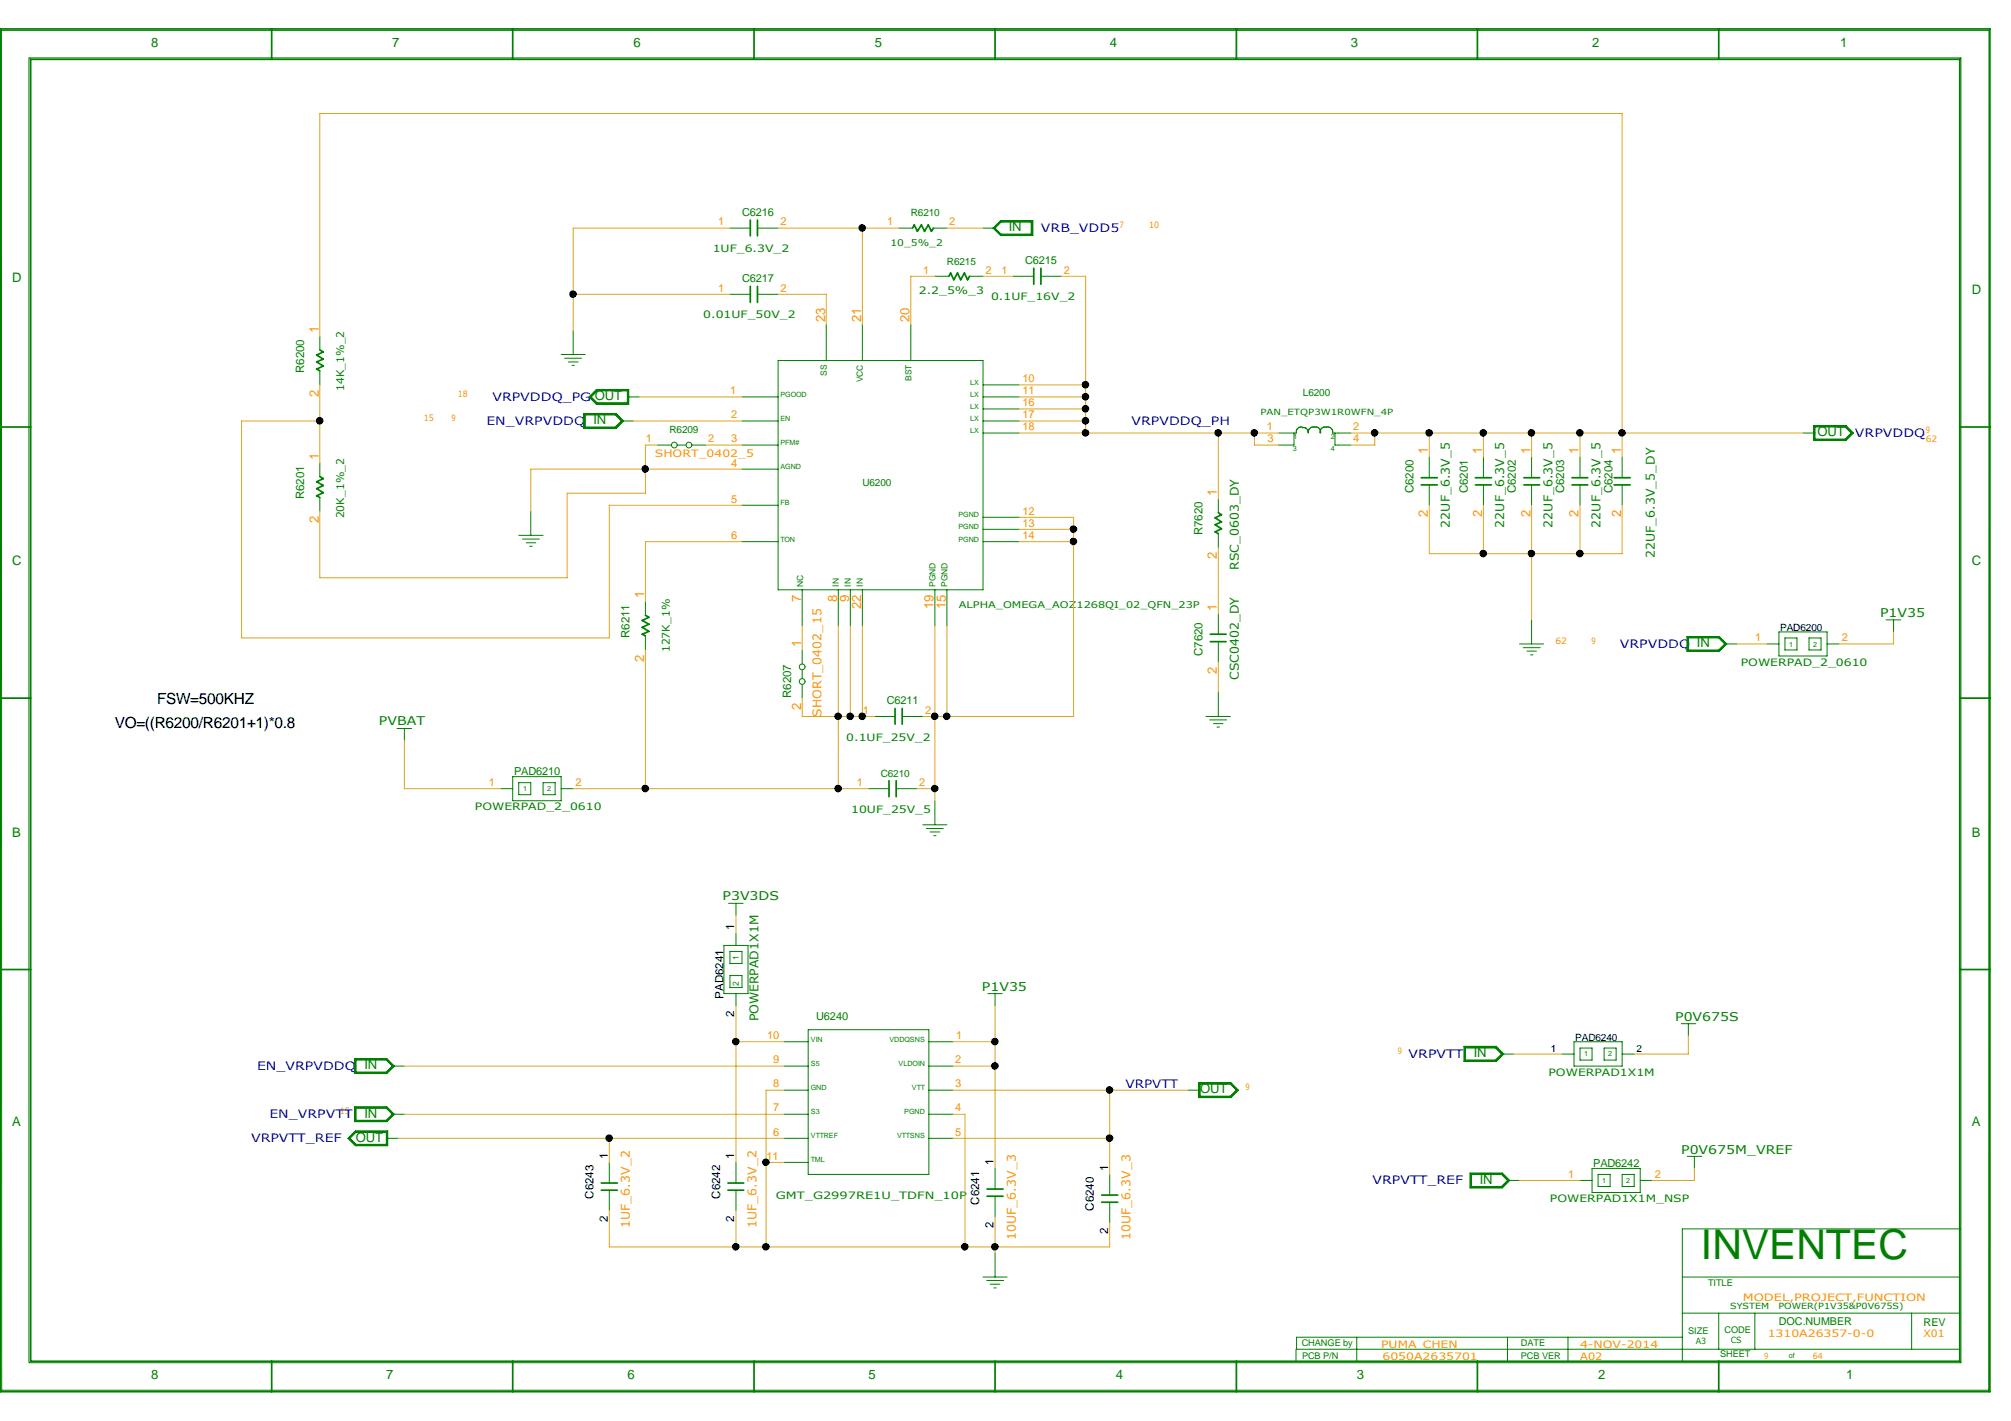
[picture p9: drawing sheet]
<svg xmlns="http://www.w3.org/2000/svg" width="297mm" height="210mm" viewBox="0 0 297 210" stroke-linecap="round" stroke-linejoin="round" font-family="sans-serif">
<g fill="none" stroke="#008000" stroke-width=".25">
<path d="M0 4.3h293.9v201.3h-293.9zM40.1 4.3v4.5M75.7 4.3v4.5M111.4 4.3v4.5M147 4.3v4.5M182.6 4.3v4.5M218.2 4.3v4.5M253.9 4.3v4.5M289.5 8.8h-285v192.3h285M289.5 8.7v192.4M110.8 32.5v2.3M111.9 32.5v2.3"/>
<path d="M134.8 33.7l.2-.5 .5 1 .6-1 .5 1 .5-1 .5 1 .3-.5M152.7 39.6v2.4M153.8 39.6v2.4M47.2 51.7l.5 .3-.9 .5 .9 .5-.9 .5 .9 .6-.9 .4 .4 .3M110.8 42.3v2.4M111.9 42.3v2.4M140.2 40.8l.2-.5 .5 1 .5-1 .5 1 .5-1 .5 1 .3-.5M0 63.1h4.5M47.2 70.4l.5 .3-.9 .5 .9 .5-.9 .5 .9 .6-.9 .4 .4 .3M180 75.7l.4 .3-.9 .5 .9 .6-.9 .4 .9 .6-.9 .5 .5 .2M209.9 70.6h2.4M209.9 71.6h2.4"/>
<path d="M217.9 70.6h2.4M217.9 71.6h2.4M225.1 70.6h2.3M225.1 71.6h2.3M232.2 70.6h2.3M232.2 71.6h2.3M238.4 70.6h2.4M238.4 71.6h2.4M289.5 63.1h4.4M95.3 90.9l.5 .3-.9 .5 .9 .5-.9 .5 .9 .6-.9 .4 .4 .2M178.8 93.7h2.3M178.8 94.8h2.3"/>
<path d="M0 103.1h4.5M131.3 115.3v2.4M132.2 104.6v2.4M132.4 115.3v2.4M133.3 104.6v2.4M289.5 103.1h4.4M0 143.2h4.5M289.5 143.2h4.4M88.8 174.8h2.4M88.8 175.8h2.4M107.5 174.8h2.4M107.5 175.8h2.4"/>
<path d="M145.8 175.6h2.4M145.8 176.7h2.4M162.7 176.5h2.4M162.7 177.6h2.4M40.1 201.1v4.5M75.7 201.1v4.5M111.4 201.1v4.5M147 201.1v4.5M182.6 201.1v4.5M218.2 201.1v4.5M253.9 201.1v4.5"/>
</g>
<g fill="none" stroke="#008000" stroke-width=".15">
<path d="M.2 4.4l.1 201M.3 4.5h293.4M4.3 8.6v192.7M4.3 8.6h285.3v192.7h-285.3M293.8 4.5l-.1 200.9h-293.4M107.8 33.7h3M111.9 33.7h3M132.8 33.7h2M137.9 33.7h2M145.2 33.7h1.8M147.8 32.6h4.8v2.2h-4.8l-1.1-1.1zM147.8 32.7h4.6v1.9h-4.6l-.9-.9z"/>
<path d="M147.8 32.6h4.7v2.1h-4.7l-1-1zM147.9 32.8h4.4v1.8h-4.4l-.9-.9zM47.2 49.7v2M47.2 54.8v2.1M82.9 52.4h3.5M83.4 52.9h2.5M83.9 53.5h1.5M84.5 54h.3M84.7 48.8v3.6M87 58.6l1.1-1.1h4.8v2.2h-4.8zM87.2 58.6l1-.9h4.5v1.9h-4.5zM87.3 58.6l.9-.9h4.5v1.8h-4.5z"/>
<path d="M88.1 57.6h4.7v2h-4.7l-1-1zM92.7 58.6h1.7M107.8 43.5h3M109.6 58.6h5.3M111.9 43.5h3M114.9 53.3h30.3v33.8h-30.3zM122 47.9v5.4M127.4 47.9v5.4M134.5 47.9v5.4M138.1 40.8h2.1M143.2 40.8h2M145.2 56.9h5.3"/>
<path d="M145.2 58.6h5.3M149.6 40.8h3.1M153.8 40.8h3M47.2 68.4v2M47.2 73.5v2M76.6 79.1h3.6M77.2 79.6h2.5M78.4 75.5v3.6M86.2 61.1h4.8l1.1 1.1-1.1 1.1h-4.8zM86.3 61.1h4.7l1 1.1-1 1h-4.7zM86.4 61.2h4.5l1 1-1 1h-4.5zM86.4 61.3h4.5l.9 .9-.9 .9h-4.5z"/>
<path d="M91.8 62.2h1.8M97.1 65.7h2.1M100.1 65.7h1.2M102.2 65.7h2.1M109.6 62.2h5.3M109.6 69.3h5.3M109.6 65.7h5.3M109.6 74.6h5.3M145.2 76.4h5.3M145.2 78.2h5.3M145.2 62.2h5.3M145.2 64h5.3"/>
<path d="M145.2 60.4h5.3M180 73.7v2M180 78.8v2.1M191.1 64v1.7h-2.3M191.5 63.8v.2h-2.7M191.7 63.3l-.2 .5M192.2 63.1l-.5 .1M192.2 63.1h.2M192.6 63.2h-.2M192.6 63.2l.4 .1M193 63.4l.2 .4M193.2 63.8v.1"/>
<path d="M193.2 63.8v.2M193.5 63.3l-.3 .5M194 63.1l-.5 .1M194 63.1h.1M194.3 63.1h-.2M194.4 63.1l.5 .2M194.7 63.2h.1M194.9 63.3l.1 .2M194.9 63.4h.1M195 63.8v.2M195 63.6l.1 .2M195 63.5v.1"/>
<path d="M195 63.6v.2M195.1 63.8v.2M195.2 63.3l-.2 .2M195.7 63.1l-.5 .1M195.7 63.1h.4M196.2 63.1l.4 .2M196.5 63.2h.1M196.7 63.3l.1 .5M196.7 63.4h.1M196.8 64h.9M196.8 63.8v.2M197.2 64v1.7h.5"/>
<path d="M197.7 64h1.8M197.7 65.7h1.8M211.1 67.5v3.1M211.1 71.6v3M219.1 67.5v3.1M219.1 71.6v3M226.2 67.5v3.1M226.2 71.6v3M233.4 67.5v3.1M233.4 71.6v3M239.6 67.5v3.1M239.6 71.6v3"/>
<path d="M266.3 64h1.8M267.9 62.9h4.8l1.1 1.1-1.1 1.1h-4.8zM268 62.9h4.6l1 1.1-1 1h-4.6zM268 63h4.6l1 1-1 .9h-4.6zM268.1 63.1h4.4l.9 .9-.9 .9h-4.4zM77.7 80.2h1.4M78.2 80.7h.4M95.3 88.9v2M95.3 93.9v2.1M109.6 80h5.3M118.5 87.1v5.4M118.5 96v2.1"/>
<path d="M118.5 99v1.2M123.8 87.1v5.4M125.6 87.1v5.4M127.4 87.1v5.4M138.1 87.1v5.4M139.9 87.1v5.4M145.2 80h5.3M180 90.7v3M180 94.8v3M224.4 95.1h3.6M225 95.7h2.5M225.5 96.2h1.4"/>
<path d="M226.1 96.7h.3M226.2 91.6v3.5M249.2 94h4.8l1.1 1.1-1.1 1.1h-4.8zM249.3 94.1h4.6l1.1 1-1.1 1.1h-4.6zM249.3 94.1h4.6l.9 1-.9 1h-4.6zM249.4 94.2h4.5l.9 .9-.9 .9h-4.5zM254.8 95.1h1.7M261 95.1h1.8M262.8 93.3h7.1v3.6h-7.1zM263.6 94.2h1.8v1.8h-1.8zM267.2 94.2h1.8v1.8h-1.8zM269.9 95.1h1.7"/>
<path d="M278.6 91.6h2.2M279.7 91.6v1.7M58.6 107.6h2.2M59.7 107.6v1.8M74 116.5h1.7M75.7 114.7h7.2v3.6h-7.2zM76.6 115.6h1.8v1.8h-1.8zM80.2 115.6h1.8v1.8h-1.8zM82.9 116.5h1.8M118.5 101.1v2M128.3 116.5h3M129.2 105.8h3"/>
<path d="M132.4 116.5h3M133.3 105.8h3M138.1 118.3v3.5M178.1 105.8h3.6M178.7 106.3h2.5M179.2 106.9h1.4M179.7 107.4h.4M180 102.2v3.6M106.9 139.7h3.6v7.1h-3.6zM107.6 133.4h2.2M108.7 133.4v1.8M108.7 137.9v1.8"/>
<path d="M136.3 121.8h3.6M136.8 122.4h2.5M137.4 122.9h1.4M137.9 123.4h.4M52.4 156.4h4.7l1.1 1.1-1.1 1.1h-4.7zM52.4 156.4h4.7l1.1 1.1-1.1 1h-4.7zM52.5 156.5h4.6l.9 1-.9 .9h-4.6zM52.6 156.6h4.5l.9 .9-.9 .9h-4.5zM58 157.5h1.7M107.8 140.5h1.8v1.8h-1.8zM107.8 144.1h1.8v1.8h-1.8zM108.7 146.8v1.7"/>
<path d="M115.8 157.5h3.6M115.8 153.9h3.6M119.4 152.1h17.8v21.4h-17.8zM137.2 157.5h3.6M137.2 153.9h3.6M145.9 146.8h2.1M147 146.8v1.7M177 159.9h4.8l1.1 1.1-1.1 1.1h-4.8zM177.1 160h4.7l1 1-1 1.1h-4.7zM216.2 154.6h4.8l1.1 1.1-1.1 1.1h-4.8zM216.3 154.6h4.7l1 1.1-1 1h-4.7zM216.4 154.7h4.5l1 1-1 .9h-4.5z"/>
<path d="M216.4 154.8h4.5l.9 .9-.9 .9h-4.5zM221.8 155.7h1.8M230.7 155.7h1.8M232.5 153.9h7.1v3.6h-7.1zM233.4 154.8h1.8v1.8h-1.8zM236.9 154.8h1.8v1.8h-1.8zM239.6 155.7h1.8M248.3 151.2h2.2M249.4 151.2v1.8M51.5 168.1l1-1h4.7v2.1h-4.7zM51.7 168.1l.9-.8h4.5v1.7h-4.5zM52.4 163.5h4.7l1.1 1.1-1.1 1.1h-4.7z"/>
<path d="M52.4 163.6h4.7l1.1 1-1.1 1h-4.7zM52.5 167h4.8v2.2h-4.8l-1.1-1.1zM52.5 163.6h4.6l.9 1-.9 1h-4.6zM52.6 167.2h4.5v1.9h-4.5l-1-1zM52.6 163.7h4.5l.9 .9-.9 .9h-4.5zM57.1 168.1h1.7M58 164.6h1.7M90 171.7v3.1M90 175.8v3M108.7 171.7v3.1M108.7 175.8v3M115.8 168.1h3.6"/>
<path d="M115.8 164.6h3.6M115.8 161h3.6M115.8 171.7h3.6M137.2 168.1h3.6M137.2 164.6h3.6M137.2 161h3.6M147 172.6v3M147 176.7v3M163.9 173.5v3M163.9 177.6v3M175.5 161h1.7M177.2 160.1h4.5l1 .9-1 1h-4.5z"/>
<path d="M177.2 160.1h4.5l.9 .9-.9 .9h-4.5zM217.1 173.3h4.8l1.1 1.1-1.1 1.1h-4.8zM217.2 173.4h4.7l1 1-1 1h-4.7zM217.3 173.4h4.5l1 1-1 .9h-4.5zM217.3 173.5h4.5l.9 .9-.9 .9h-4.5zM222.7 174.4h1.7M233.4 174.4h1.8M235.2 172.6h7.1v3.5h-7.1zM236 173.5h1.8v1.8h-1.8zM239.6 173.5h1.8v1.8h-1.8zM242.3 174.4h1.7M249.2 170.8h2.2"/>
<path d="M250.3 170.8v1.8M145.2 188.6h3.6M145.8 189.1h2.4M146.3 189.7h1.4M146.8 190.2h.3M147 185.1v3.5M191.4 199.3v1.8M200.4 197.5v3.6M222.7 197.5v3.6M231.6 197.5v3.6M248.5 197.5h-57v1.8h98M248.5 188.6h41"/>
<path d="M248.5 181.5v19.6M248.5 194h41M248.6 181.5h41M253.9 194v5.3M259.2 194v5.3M282.4 194v5.3"/>
<circle cx="99.6" cy="65.7" r=".43"/>
<circle cx="101.8" cy="65.7" r=".43"/>
<circle cx="118.5" cy="98.5" r=".43"/>
<circle cx="118.5" cy="100.7" r=".43"/>
</g>
<g fill="none" stroke="#daa520" stroke-width=".15">
<path d="M107.8 33.7h-23.1v15.1M114.9 33.7h17.9M127.4 33.7v14.2M139.9 33.7h5.3M47.2 49.7v-32.9h192.4v50.7M47.2 56.9v11.5M84.7 43.5h23.1M94.4 58.6h15.2M114.9 43.5h7.1v4.4M138.1 40.8h-3.6v7.1M145.2 40.8h4.4M150.5 58.6h9.9"/>
<path d="M150.5 56.9h9.9M156.8 40.8h3.6v23.2M47.2 62.2h-11.5v32h54.3v-19.6h19.6M93.6 62.2h16M97.1 65.7h-1.8v7.2h-11.5v12.4h-36.6v-9.8M104.3 65.7h5.3M109.6 69.3h-31.2v6.2M150.5 76.4h8.1v29.4h-22.3M150.5 78.2h8.1M150.5 62.2h9.9M150.5 64h38.3M150.5 60.4h9.9"/>
<path d="M180 64v9.7M185.3 64v1.7h3.5M199.5 64h66.8M203.1 64v1.7h-3.6M211.1 74.6v7.2h28.5v-7.2M211.1 64v3.5M219.1 64v3.5M219.1 74.6v7.2M226.2 64v3.5M226.2 74.6v17M233.4 64v3.5M233.4 74.6v7.2"/>
<path d="M95.3 96v20.5M109.6 80h-14.3v8.9M118.5 92.5v3.5M123.8 92.5v24M125.6 92.5v13.3M127.4 92.5v13.3M138.1 92.5v25.8M139.9 92.5v13.3M150.5 80h8.1M180 80.9v9.8M180 97.8v4.4M256.5 95.1h4.5"/>
<path d="M279.7 93.3v1.8h-8.1M59.7 109.4v7.1h14.3M84.7 116.5h43.6M118.5 103.1v2.7h10.7M135.4 116.5h2.7M108.7 135.2v2.7M59.7 157.5h56.1M108.7 148.5v23.2M108.7 153.9h7.1M140.8 153.9h6.2M140.8 157.5h6.2M147 148.5v24.1"/>
<path d="M223.6 155.7h7.1M249.4 153v2.7h-8M58.8 168.1h57M59.7 164.6h56.1M90 168.1v3.6M90 178.8v5.4h73.9v-3.6M108.7 178.8v5.4M113.2 171.7h2.6M115.8 161h-2.6v23.2M140.8 161h34.7M140.8 164.6h1.7v19.6M140.8 168.1h23.1"/>
<path d="M147 179.7v5.4M163.9 161v12.5M224.4 174.4h9M250.3 172.6v1.8h-6.3"/>
</g>
<g fill="#000">
<circle cx="127.4" cy="33.7" r=".49"/>
<circle cx="84.6" cy="43.4" r=".49"/>
<circle cx="160.3" cy="56.8" r=".49"/>
<circle cx="160.3" cy="58.6" r=".49"/>
<circle cx="47.2" cy="62.2" r=".49"/>
<circle cx="95.3" cy="69.3" r=".49"/>
<circle cx="158.6" cy="80" r=".49"/>
<circle cx="158.6" cy="78.2" r=".49"/>
<circle cx="160.3" cy="63.9" r=".49"/>
<circle cx="160.3" cy="60.4" r=".49"/>
<circle cx="160.3" cy="62.2" r=".49"/>
<circle cx="179.9" cy="63.9" r=".49"/>
<circle cx="185.3" cy="63.9" r=".49"/>
<circle cx="203" cy="63.9" r=".49"/>
<circle cx="211.1" cy="63.9" r=".49"/>
<circle cx="219.1" cy="63.9" r=".49"/>
<circle cx="226.2" cy="63.9" r=".49"/>
<circle cx="233.4" cy="63.9" r=".49"/>
<circle cx="239.6" cy="63.9" r=".49"/>
<circle cx="219.1" cy="81.8" r=".49"/>
<circle cx="226.2" cy="81.8" r=".49"/>
<circle cx="233.4" cy="81.8" r=".49"/>
<circle cx="95.3" cy="116.5" r=".49"/>
<circle cx="123.8" cy="105.8" r=".49"/>
<circle cx="123.8" cy="116.5" r=".49"/>
<circle cx="125.6" cy="105.8" r=".49"/>
<circle cx="127.4" cy="105.8" r=".49"/>
<circle cx="138.1" cy="116.5" r=".49"/>
<circle cx="138.1" cy="105.8" r=".49"/>
<circle cx="139.8" cy="105.8" r=".49"/>
<circle cx="108.7" cy="153.9" r=".49"/>
<circle cx="147" cy="153.9" r=".49"/>
<circle cx="147" cy="157.5" r=".49"/>
<circle cx="90" cy="168.1" r=".49"/>
<circle cx="113.1" cy="171.7" r=".49"/>
<circle cx="163.9" cy="168.1" r=".49"/>
<circle cx="163.9" cy="161" r=".49"/>
<circle cx="108.7" cy="184.2" r=".49"/>
<circle cx="113.1" cy="184.2" r=".49"/>
<circle cx="142.5" cy="184.2" r=".49"/>
<circle cx="147" cy="184.2" r=".49"/>
</g>
<g fill="none" stroke="#000" stroke-width=".15">
<circle cx="127.4" cy="33.7" r=".49"/>
<circle cx="84.6" cy="43.4" r=".49"/>
<circle cx="160.3" cy="56.8" r=".49"/>
<circle cx="160.3" cy="58.6" r=".49"/>
<circle cx="47.2" cy="62.2" r=".49"/>
<circle cx="95.3" cy="69.3" r=".49"/>
<circle cx="158.6" cy="80" r=".49"/>
<circle cx="158.6" cy="78.2" r=".49"/>
<circle cx="160.3" cy="63.9" r=".49"/>
<circle cx="160.3" cy="60.4" r=".49"/>
<circle cx="160.3" cy="62.2" r=".49"/>
<circle cx="179.9" cy="63.9" r=".49"/>
<circle cx="185.3" cy="63.9" r=".49"/>
<circle cx="203" cy="63.9" r=".49"/>
<circle cx="211.1" cy="63.9" r=".49"/>
<circle cx="219.1" cy="63.9" r=".49"/>
<circle cx="226.2" cy="63.9" r=".49"/>
<circle cx="233.4" cy="63.9" r=".49"/>
<circle cx="239.6" cy="63.9" r=".49"/>
<circle cx="219.1" cy="81.8" r=".49"/>
<circle cx="226.2" cy="81.8" r=".49"/>
<circle cx="233.4" cy="81.8" r=".49"/>
<circle cx="95.3" cy="116.5" r=".49"/>
<circle cx="123.8" cy="105.8" r=".49"/>
<circle cx="123.8" cy="116.5" r=".49"/>
<circle cx="125.6" cy="105.8" r=".49"/>
<circle cx="127.4" cy="105.8" r=".49"/>
<circle cx="138.1" cy="116.5" r=".49"/>
<circle cx="138.1" cy="105.8" r=".49"/>
<circle cx="139.8" cy="105.8" r=".49"/>
<circle cx="108.7" cy="153.9" r=".49"/>
<circle cx="147" cy="153.9" r=".49"/>
<circle cx="147" cy="157.5" r=".49"/>
<circle cx="90" cy="168.1" r=".49"/>
<circle cx="113.1" cy="171.7" r=".49"/>
<circle cx="163.9" cy="168.1" r=".49"/>
<circle cx="163.9" cy="161" r=".49"/>
<circle cx="108.7" cy="184.2" r=".49"/>
<circle cx="113.1" cy="184.2" r=".49"/>
<circle cx="142.5" cy="184.2" r=".49"/>
<circle cx="147" cy="184.2" r=".49"/>
</g>
<text font-size="6.1" fill="#008000" x="251.2" y="186">INVENTEC</text>
<g font-size="2.3">
<text x="17" y="107.6">VO=((R6200/R6201+1)*0.8</text>
<text x="23.2" y="104">FSW=500KHZ</text>
</g>
<g font-size="1.9" fill="#008000">
<text x="22.3" y="6.9">8</text>
<text x="58" y="6.9">7</text>
<text x="93.6" y="6.9">6</text>
<text x="129.2" y="6.9">5</text>
<text x="163.9" y="6.9">4</text>
<text x="199.5" y="6.9">3</text>
<text x="235.2" y="6.9">2</text>
<text x="271.8" y="6.9">1</text>
<text x="149" y="34.2">IN</text>
<text x="1.8" y="41.7">D</text>
<text x="291.2" y="43.4">D</text>
<text x="87.7" y="62.7">IN</text>
<text x="268.5" y="64.4">OUT</text>
<text x="1.8" y="83.5">C</text>
<text x="291.2" y="83.5">C</text>
<text x="250.6" y="95.6">IN</text>
<text x="1.8" y="123.6">B</text>
<text x="291.2" y="123.6">B</text>
<text x="53.8" y="157.9">IN</text>
<text x="177.3" y="161.5">OUT</text>
<text x="217.7" y="156.2">IN</text>
<text x="1.8" y="166.3">A</text>
<text x="53.8" y="165.1">IN</text>
<text x="291.2" y="166.3">A</text>
<text x="52.6" y="168.7">OUT</text>
<text x="218.6" y="174.9">IN</text>
<text x="22.3" y="203.7">8</text>
<text x="57.1" y="203.7">7</text>
<text x="92.7" y="203.7">6</text>
<text x="128.3" y="203.7">5</text>
<text x="164.8" y="203.7">4</text>
<text x="200.4" y="203.7">3</text>
<text x="236" y="203.7">2</text>
<text x="272.7" y="203.7">1</text>
</g>
<g font-size="1.9" fill="#ff8d00">
<text x="121.9" y="47.6" transform="rotate(-90 121.9 47.6)">23</text>
<text x="127.2" y="47.6" transform="rotate(-90 127.2 47.6)">21</text>
<text x="134.3" y="47.6" transform="rotate(-90 134.3 47.6)">20</text>
<text x="47.1" y="49.2" transform="rotate(-90 47.1 49.2)">1</text>
<text x="47.1" y="58.6" transform="rotate(-90 47.1 58.6)">2</text>
<text x="47.1" y="67.9" transform="rotate(-90 47.1 67.9)">1</text>
<text x="210.9" y="67.1" transform="rotate(-90 210.9 67.1)">1</text>
<text x="218.9" y="67.1" transform="rotate(-90 218.9 67.1)">1</text>
<text x="226.1" y="67.1" transform="rotate(-90 226.1 67.1)">1</text>
<text x="233.2" y="67.1" transform="rotate(-90 233.2 67.1)">1</text>
<text x="239.4" y="67.1" transform="rotate(-90 239.4 67.1)">1</text>
<text x="47.1" y="77.3" transform="rotate(-90 47.1 77.3)">2</text>
<text x="179.7" y="73.3" transform="rotate(-90 179.7 73.3)">1</text>
<text x="210.9" y="76.4" transform="rotate(-90 210.9 76.4)">2</text>
<text x="218.9" y="76.4" transform="rotate(-90 218.9 76.4)">2</text>
<text x="226.1" y="76.4" transform="rotate(-90 226.1 76.4)">2</text>
<text x="233.2" y="76.4" transform="rotate(-90 233.2 76.4)">2</text>
<text x="239.4" y="76.4" transform="rotate(-90 239.4 76.4)">2</text>
<text x="179.7" y="82.6" transform="rotate(-90 179.7 82.6)">2</text>
<text x="95.2" y="88.4" transform="rotate(-90 95.2 88.4)">1</text>
<text x="118.3" y="88.9" transform="rotate(-90 118.3 88.9)">7</text>
<text x="123.7" y="88.9" transform="rotate(-90 123.7 88.9)">8</text>
<text x="125.4" y="88.9" transform="rotate(-90 125.4 88.9)">9</text>
<text x="127.2" y="90" transform="rotate(-90 127.2 90)">22</text>
<text x="137.9" y="90" transform="rotate(-90 137.9 90)">19</text>
<text x="139.7" y="90" transform="rotate(-90 139.7 90)">15</text>
<text x="118.3" y="95.5" transform="rotate(-90 118.3 95.5)">1</text>
<text x="179.7" y="90.2" transform="rotate(-90 179.7 90.2)">1</text>
<text x="95.2" y="97.8" transform="rotate(-90 95.2 97.8)">2</text>
<text x="179.7" y="99.6" transform="rotate(-90 179.7 99.6)">2</text>
<text x="118.3" y="104.9" transform="rotate(-90 118.3 104.9)">2</text>
</g>
<g font-size="1.8" fill="#008000">
<text x="214.2" y="77.9" transform="rotate(-90 214.2 77.9)">22UF_6.3V_5</text>
<text x="222.2" y="77.9" transform="rotate(-90 222.2 77.9)">22UF_6.3V_5</text>
<text x="229.3" y="77.9" transform="rotate(-90 229.3 77.9)">22UF_6.3V_5</text>
<text x="236.4" y="77.9" transform="rotate(-90 236.4 77.9)">22UF_6.3V_5</text>
<text x="244.4" y="82.5" transform="rotate(-90 244.4 82.5)">22UF_6.3V_5_DY</text>
<text x="183" y="84.2" transform="rotate(-90 183 84.2)">RSC_0603_DY</text>
<text x="277.7" y="91.1">P1V35</text>
<text x="183" y="100.5" transform="rotate(-90 183 100.5)">CSC0402_DY</text>
<text x="56" y="107.1">PVBAT</text>
<text x="106.7" y="133">P3V3DS</text>
<text x="145" y="146.3">P1V35</text>
<text x="112.1" y="150.9" transform="rotate(-90 112.1 150.9)">POWERPAD1X1M</text>
<text x="247.4" y="150.8">P0V675S</text>
<text x="248.3" y="170.4">P0V675M_VREF</text>
</g>
<g font-size="1.8" fill="#ff8d00">
<text x="121.3" y="105.9" transform="rotate(-90 121.3 105.9)">SHORT_0402_15</text>
<text x="93" y="181.4" transform="rotate(-90 93 181.4)">1UF_6.3V_2</text>
<text x="111.8" y="181.4" transform="rotate(-90 111.8 181.4)">1UF_6.3V_2</text>
<text x="150" y="183.2" transform="rotate(-90 150 183.2)">10UF_6.3V_3</text>
<text x="167" y="183.2" transform="rotate(-90 167 183.2)">10UF_6.3V_3</text>
</g>
<g font-size="1.7" fill="#00f">
<text x="153.8" y="34.2">VRB_VDD5</text>
<text x="72.7" y="59.2">VRPVDDQ_PG OUT</text>
<text x="71.8" y="62.7">EN_VRPVDDQ</text>
<text x="167.1" y="62.7">VRPVDDQ_PH</text>
<text x="274" y="64.5">VRPVDDQ</text>
<text x="239.3" y="95.7">VRPVDDQ</text>
<text x="38" y="158">EN_VRPVDDQ</text>
<text x="166.2" y="160.7">VRPVTT</text>
<text x="208.1" y="156.3">VRPVTT</text>
<text x="39.8" y="165.2">EN_VRPVTT</text>
<text x="37.1" y="168.7">VRPVTT_REF</text>
<text x="202.7" y="175">VRPVTT_REF</text>
</g>
<g font-size="1.7" fill="#008000">
<text x="44.9" y="55.1" transform="rotate(-90 44.9 55.1)">R6200</text>
<text x="44.9" y="73.7" transform="rotate(-90 44.9 73.7)">R6201</text>
<text x="208.8" y="72.9" transform="rotate(-90 208.8 72.9)">C6200</text>
<text x="216.8" y="72.9" transform="rotate(-90 216.8 72.9)">C6201</text>
<text x="223.9" y="72.9" transform="rotate(-90 223.9 72.9)">C6202</text>
<text x="231.1" y="72.9" transform="rotate(-90 231.1 72.9)">C6203</text>
<text x="238.2" y="72.9" transform="rotate(-90 238.2 72.9)">C6204</text>
<text x="177.6" y="79.1" transform="rotate(-90 177.6 79.1)">R7620</text>
<text x="93" y="94.2" transform="rotate(-90 93 94.2)">R6211</text>
<text x="177.6" y="96.9" transform="rotate(-90 177.6 96.9)">C7620</text>
<text x="116.8" y="103.1" transform="rotate(-90 116.8 103.1)">R6207</text>
</g>
<g font-size="1.7">
<text x="108.5" y="137.4" transform="rotate(-90 108.5 137.4)">1</text>
<text x="106.8" y="147.5" transform="rotate(-90 106.8 147.5)">PAD6241</text>
<text x="108.5" y="150.2" transform="rotate(-90 108.5 150.2)">2</text>
<text x="89.8" y="171.2" transform="rotate(-90 89.8 171.2)">1</text>
<text x="108.5" y="171.2" transform="rotate(-90 108.5 171.2)">1</text>
<text x="146.8" y="172.1" transform="rotate(-90 146.8 172.1)">1</text>
<text x="163.7" y="173" transform="rotate(-90 163.7 173)">1</text>
<text x="87.7" y="177" transform="rotate(-90 87.7 177)">C6243</text>
<text x="106.4" y="177" transform="rotate(-90 106.4 177)">C6242</text>
<text x="144.6" y="177.9" transform="rotate(-90 144.6 177.9)">C6241</text>
<text x="161.6" y="178.8" transform="rotate(-90 161.6 178.8)">C6240</text>
<text x="89.8" y="180.5" transform="rotate(-90 89.8 180.5)">2</text>
<text x="108.5" y="180.5" transform="rotate(-90 108.5 180.5)">2</text>
<text x="146.8" y="181.4" transform="rotate(-90 146.8 181.4)">2</text>
<text x="163.7" y="182.2" transform="rotate(-90 163.7 182.2)">2</text>
</g>
<g font-size="1.6" fill="#ff8d00">
<text x="106.1" y="33.3">1</text>
<text x="115.3" y="33.3">2</text>
<text x="131" y="33.3">1</text>
<text x="140.2" y="33.3">2</text>
<text x="136.4" y="40.4">1</text>
<text x="145.6" y="40.4">2</text>
<text x="147.9" y="40.4">1</text>
<text x="157.1" y="40.4">2</text>
<text x="106.1" y="43.1">1</text>
<text x="115.3" y="43.1">2</text>
<text x="107.9" y="58.2">1</text>
<text x="151" y="60">16</text>
<text x="151" y="58.2">11</text>
<text x="151" y="56.4">10</text>
<text x="95.4" y="65.4">1</text>
<text x="104.6" y="65.4">2</text>
<text x="108" y="65.4">3</text>
<text x="108" y="61.8">2</text>
<text x="151" y="63.5">18</text>
<text x="151" y="61.8">17</text>
<text x="187.1" y="63.5">1</text>
<text x="187.2" y="65.4">3</text>
<text x="199.9" y="65.4">4</text>
<text x="199.9" y="63.5">2</text>
<text x="108" y="68.9">4</text>
<text x="108" y="74.3">5</text>
<text x="151" y="77.8">13</text>
<text x="151" y="76">12</text>
<text x="108" y="79.6">6</text>
<text x="151" y="79.6">14</text>
<text x="259.2" y="94.7">1</text>
<text x="272" y="94.7">2</text>
<text x="127.5" y="105.4">1</text>
<text x="136.7" y="105.4">2</text>
<text x="72.2" y="116.1">1</text>
<text x="85" y="116.1">2</text>
<text x="126.6" y="116.1">1</text>
<text x="135.8" y="116.1">2</text>
<text x="113.3" y="153.5">10</text>
<text x="141.2" y="153.5">1</text>
<text x="114.2" y="157.1">9</text>
<text x="114.2" y="160.6">8</text>
<text x="141.1" y="160.6">3</text>
<text x="141.1" y="157.1">2</text>
<text x="114.2" y="167.8">6</text>
<text x="114.2" y="164.2">7</text>
<text x="141.1" y="167.8">5</text>
<text x="141.1" y="164.2">4</text>
<text x="113.2" y="171.3">11</text>
<text x="231.6" y="174">1</text>
<text x="244.4" y="174">2</text>
</g>
<g font-size="1.6" fill="#008000">
<text x="109.6" y="31.9">C6216</text>
<text x="109.6" y="41.7">C6217</text>
<text x="151.4" y="39">C6215</text>
<text x="50.8" y="57.7" transform="rotate(-90 50.8 57.7)">14K_1%_2</text>
<text x="50.8" y="76.6" transform="rotate(-90 50.8 76.6)">20K_1%_2</text>
<text x="98.9" y="96.4" transform="rotate(-90 98.9 96.4)">127K_1%</text>
<text x="131" y="104">C6211</text>
<text x="75.9" y="114.5">PAD6210</text>
<text x="120.6" y="150.7">U6240</text>
<text x="235.3" y="172.4">PAD6242</text>
<text x="262.8" y="195.8">DOC.NUMBER</text>
<text x="284.1" y="195.9">REV</text>
</g>
<g font-size="1.5" fill="#008000">
<text x="134.5" y="32">R6210</text>
<text x="105.3" y="37.3">1UF_6.3V_2</text>
<text x="139.9" y="39.1">R6215</text>
<text x="103.9" y="47">0.01UF_50V_2</text>
<text x="135.7" y="43.5">2.2_5%_3</text>
<text x="146.4" y="44.4">0.1UF_16V_2</text>
<text x="192.4" y="58.5">L6200</text>
<text x="98.9" y="64">R6209</text>
<text x="127.4" y="71.8">U6200</text>
<text x="257.1" y="98.3">POWERPAD_2_0610</text>
<text x="125" y="109.4">0.1UF_25V_2</text>
<text x="70.1" y="119.7">POWERPAD_2_0610</text>
<text x="130.1" y="114.8">C6210</text>
<text x="125.7" y="120.1">10UF_25V_5</text>
<text x="228.7" y="158.9">POWERPAD1X1M</text>
<text x="114.6" y="177">GMT_G2997RE1U_TDFN_10P</text>
<text x="228.9" y="177.6">POWERPAD1X1M_NSP</text>
</g>
<g font-size="1.5" fill="#ff8d00">
<text x="96.7" y="67.5">SHORT_0402_5</text>
<text x="257.4" y="192.2">MODEL,PROJECT,FUNCTION</text>
<text x="261.1" y="197.5">1310A26357-0-0</text>
<text x="284.1" y="197.5">X01</text>
<text x="204" y="199.1">PUMA CHEN</text>
<text x="204.2" y="200.9">6050A2635701</text>
<text x="233.4" y="199.1">4-NOV-2014</text>
<text x="233.4" y="200.9">A02</text>
</g>
<g font-size="1.5">
<text x="262.9" y="93.2">PAD6200</text>
<text x="229.1" y="155.4">1</text>
<text x="232.7" y="153.8">PAD6240</text>
<text x="241.7" y="155.4">2</text>
</g>
<g font-size="1.4" fill="#008000">
<text x="131.5" y="36.4">10_5%_2</text>
<text x="141.6" y="89.8">ALPHA_OMEGA_AOZ1268QI_02_QFN_23P</text>
<text x="252.3" y="189.9">TITLE</text>
<text x="249.3" y="197">SIZE</text>
<text x="254.7" y="196.9">CODE</text>
<text x="192.3" y="198.8">CHANGE by</text>
<text x="192.3" y="200.7">PCB P/N</text>
<text x="224.7" y="198.8">DATE</text>
<text x="224.7" y="200.7">PCB VER</text>
<text x="254.1" y="200.4">SHEET</text>
</g>
<g font-size="1.3" fill="#ff8d00">
<text x="165.4" y="33.7">7</text>
<text x="169.8" y="33.7">10</text>
<text x="67.6" y="58.6">18</text>
<text x="62.6" y="62.2">15</text>
<text x="66.7" y="62.2">9</text>
<text x="284.4" y="65.2">62</text>
<text x="284.4" y="64">9</text>
<text x="229.7" y="95.1">62</text>
<text x="235.1" y="95.1">9</text>
<text x="206.5" y="155.7">9</text>
<text x="184" y="161">9</text>
<text x="50.2" y="164.6">15</text>
<text x="260.6" y="200.7">9</text>
<text x="267.8" y="200.7">64</text>
</g>
<g font-size="1.3" fill="#008000">
<text x="122.1" y="55.5" transform="rotate(-90 122.1 55.5)">SS</text>
<text x="127.5" y="56.5" transform="rotate(-90 127.5 56.5)">VCC</text>
<text x="134.6" y="56.3" transform="rotate(-90 134.6 56.3)">BST</text>
<text x="186.2" y="61.3">PAN_ETQP3W1R0WFN_4P</text>
<text x="118.6" y="86.7" transform="rotate(-90 118.6 86.7)">NC</text>
<text x="123.9" y="86.7" transform="rotate(-90 123.9 86.7)">IN</text>
<text x="125.7" y="86.7" transform="rotate(-90 125.7 86.7)">IN</text>
<text x="127.5" y="86.7" transform="rotate(-90 127.5 86.7)">IN</text>
<text x="138.2" y="86.7" transform="rotate(-90 138.2 86.7)">PGND</text>
<text x="140" y="86.7" transform="rotate(-90 140 86.7)">PGND</text>
<text x="109.1" y="141.8" transform="rotate(-90 109.1 141.8)">1</text>
<text x="109.1" y="145.6" transform="rotate(-90 109.1 145.6)">2</text>
<text x="255.6" y="193.4">SYSTEM</text>
<text x="262.7" y="193.4">POWER(P1V35&amp;P0V675S)</text>
<text x="250.5" y="198.5">A3</text>
<text x="255.6" y="198.4">CS</text>
</g>
<g font-size="1.1" fill="#008000">
<text x="115.3" y="58.6">PGOOD</text>
<text x="143.3" y="58.6">LX</text>
<text x="143.3" y="56.9">LX</text>
<text x="115.3" y="62.2">EN</text>
<text x="115.3" y="65.7">PFM#</text>
<text x="143.3" y="60.4">LX</text>
<text x="143.3" y="64">LX</text>
<text x="143.3" y="62.2">LX</text>
<text x="191.1" y="64.9">1</text>
<text x="196.6" y="64.9">2</text>
<text x="115.3" y="69.3">AGND</text>
<text x="191" y="66.6">3</text>
<text x="196.6" y="66.6">4</text>
<text x="115.3" y="74.6">FB</text>
<text x="141.6" y="76.4">PGND</text>
<text x="115.3" y="80">TON</text>
<text x="141.6" y="80">PGND</text>
<text x="141.6" y="78.2">PGND</text>
<text x="264.3" y="95.5">1</text>
<text x="267.8" y="95.5">2</text>
<text x="77.3" y="116.8">1</text>
<text x="80.8" y="116.8">2</text>
<text x="119.8" y="153.9">VIN</text>
<text x="131.4" y="153.9">VDDQSNS</text>
<text x="119.8" y="157.5">S5</text>
<text x="119.8" y="161">GND</text>
<text x="132.7" y="157.5">VLDOIN</text>
<text x="134.7" y="161">VTT</text>
<text x="234" y="156">1</text>
<text x="237.5" y="156">2</text>
<text x="119.8" y="164.6">S3</text>
<text x="133.6" y="164.6">PGND</text>
<text x="119.8" y="168.1">VTTREF</text>
<text x="119.8" y="171.7">TML</text>
<text x="132.5" y="168.1">VTTSNS</text>
<text x="236.6" y="174.8">1</text>
<text x="240.2" y="174.8">2</text>
<text x="264.2" y="200.6">of</text>
</g>
</svg>
